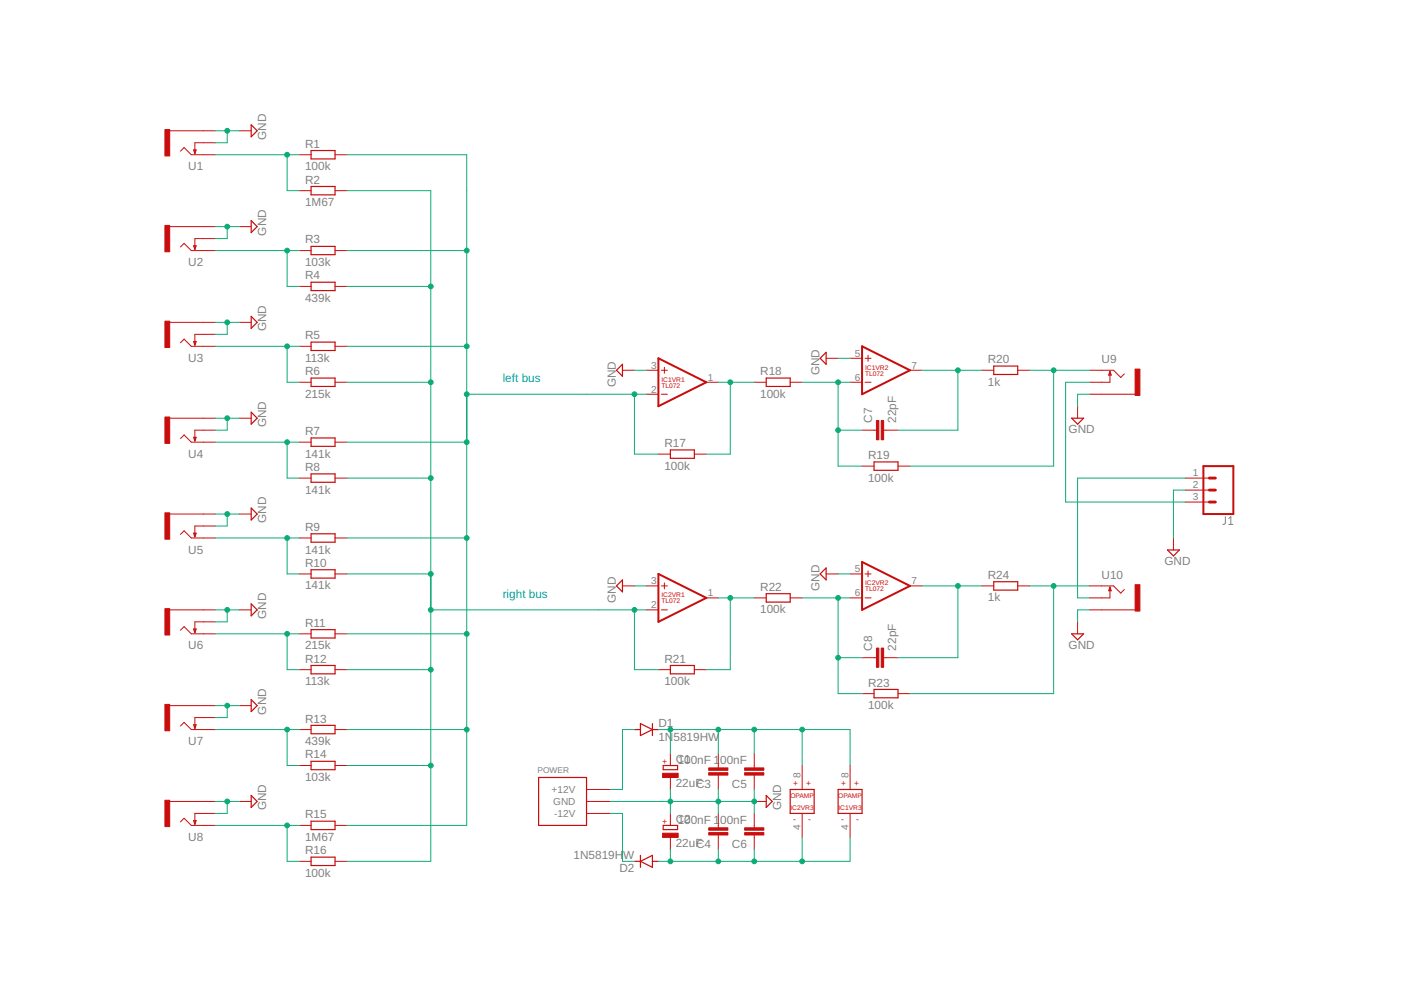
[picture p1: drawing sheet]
<svg xmlns="http://www.w3.org/2000/svg" width="297mm" height="210mm" viewBox="0 0 297 210" stroke-linecap="round" stroke-linejoin="round" font-family="sans-serif">
<path d="M259.8 109.6v1.4l-.5 .2M260.5 111.2h.9M260.5 109.9l.5-.3v1.6" fill="none" stroke="#808080" stroke-width=".21"/>
<g fill="none" stroke="#c90d0c" stroke-width=".21">
<path d="M36 27.7h9.6M38.3 32l.7-.7 1.6 1.5h5M45.6 30.3h-4.3v2.3M50.7 27.7h2.6M63.4 32.8h2.6M71 32.8h2.6M36 48h9.6M38.3 52.4l.7-.8 1.6 1.5h5M45.6 50.6h-4.3v2.3M50.7 48h2.6M63.4 40.4h2.6M63.4 53.1h2.6"/>
<path d="M71 40.4h2.6M71 53.1h2.6M36 68.3h9.6M38.3 72.7l.7-.8 1.6 1.5h5M45.6 70.9h-4.3v2.3M50.7 68.3h2.6M63.4 60.7h2.6M63.4 73.4h2.6M71 60.7h2.6M71 73.4h2.6M132 78.5h2.5M137.1 78.5h2.5"/>
<path d="M140.2 78.5h1.3M140.9 77.9v1.2M175.2 76h2.5M180.2 76h2.6M183.4 76h1.3M184 75.3v1.3M192.9 78.5h2.6M208.2 78.5h2.5M215.8 78.5h2.5M231 78.5h5.1l1.5 1.5 .8-.7M235.3 78.8v2.2h-4.3M36 88.7h9.6"/>
<path d="M38.3 93l.7-.8 1.6 1.5h5M45.6 91.2h-4.3v2.3M50.7 88.7h2.6M63.4 81h2.6M63.4 93.7h2.6M71 81h2.6M71 93.7h2.6M137.1 83.6h2.5M139.6 96.3h2.5M140.2 83.6h1.3M147.2 96.3h2.6M149.8 81h2.5"/>
<path d="M159.9 81h2.6M167.5 81h2.6M180.2 81h2.6M182.8 91.2h3M182.8 98.8h2.5M183.4 81h1.3M187.3 91.2h3.1M190.4 98.8h2.5M228.5 86.1v2.6M231 83.6h9.7M36 109h9.6M38.3 113.3l.7-.8 1.6 1.6h5"/>
<path d="M45.6 111.5h-4.3v2.3M50.7 109h2.6M63.4 101.4h2.6M63.4 114.1h2.6M71 101.4h2.6M71 114.1h2.6M248.8 114.1v2.5M251.3 101.4h5.1M251.3 103.9h5.1M251.3 106.4h5.1M36 129.3h9.6M38.3 133.6l.7-.7 1.6 1.5h5"/>
<path d="M45.6 131.8h-4.3v2.3M50.7 129.3h2.6M63.4 121.7h2.6M63.4 134.4h2.6M71 121.7h2.6M71 134.4h2.6M132 124.2h2.5M137.1 129.3h2.5M137.1 124.2h2.5M140.2 129.3h1.3M140.2 124.2h1.3M140.9 123.6v1.3"/>
<path d="M149.8 126.8h2.5M159.9 126.8h2.6M167.5 126.8h2.6M175.2 121.7h2.5M180.2 121.7h2.6M180.2 126.8h2.6M182.8 139.4h3M183.4 121.7h1.3M183.4 126.8h1.3M184 121.1v1.2M187.3 139.4h3.1M192.9 124.2h2.6"/>
<path d="M208.2 124.2h2.5M215.8 124.2h2.5M228.5 131.8v2.6M231 129.3h9.7M231 124.2h5.1l1.5 1.6 .8-.8M235.3 124.5v2.3h-4.3M36 149.6h9.6M38.3 153.9l.7-.7 1.6 1.5h5M45.6 152.1h-4.3v2.3M50.7 149.6h2.6M63.4 142h2.6M63.4 154.7h2.6"/>
<path d="M71 142h2.6M71 154.7h2.6M139.6 142h2.5M142.1 159.8v2.5M147.2 142h2.6M152.3 159.8v3M159.9 159.8v3M182.8 147.1h2.5M190.4 147.1h2.5M36 169.9h9.6M38.3 174.2l.7-.7 1.6 1.5h5M45.6 172.5h-4.3v2.3"/>
<path d="M50.7 169.9h2.6M63.4 162.3h2.6M63.4 175h2.6M71 162.3h2.6M71 175h2.6M124.4 172.5h5M124.4 169.9h5M124.4 167.4h5M142.1 164.8v2.6M142.1 172.5v2.5M142.1 177.5v2.6M152.3 164.3v3.1"/>
<path d="M152.3 172.5v3M152.3 177v3.1M159.9 169.9h2.6M159.9 164.3v3.1M159.9 172.5v3M159.9 177v3.1M170.1 162.3v5.1M170.1 172.5v5M180.2 162.3v5.1M180.2 172.5v5M63.4 182.6h2.6M71 182.6h2.6"/>
</g>
<g fill="none" stroke="#c90d0c" stroke-width=".25">
<path d="M41.1 31.8h.5l-.3 .8zM53.3 26.5l1.2 1.2-1.2 1.3zM66 31.9h5v1.8h-5zM66 39.5h5v1.8h-5zM41.1 52.1h.5l-.3 .8zM53.3 46.8l1.2 1.2-1.2 1.3zM66 52.2h5v1.8h-5zM66 59.8h5v1.8h-5zM41.1 72.4h.5l-.3 .8zM53.3 67.1l1.2 1.2-1.2 1.3zM66 72.5h5v1.8h-5zM132 77.2v2.6l-1.3-1.3z"/>
<path d="M175.2 74.7v2.5l-1.3-1.2zM210.7 77.6h5.1v1.8h-5.1zM235.3 78.8l.3 .7h-.5zM41.1 92.7h.5l-.3 .8zM53.3 87.4l1.2 1.3-1.2 1.2zM66 80.2h5v1.7h-5zM66 92.9h5v1.7h-5zM142.1 95.4h5.1v1.8h-5.1zM162.5 80.2h5v1.7h-5zM185.3 97.9h5.1v1.8h-5.1zM227.2 88.7h2.5l-1.2 1.2zM41.1 113.1h.5l-.3 .7z"/>
<path d="M53.3 107.7l1.2 1.3-1.2 1.3zM66 100.5h5v1.8h-5zM66 113.2h5v1.8h-5zM247.5 116.6h2.6l-1.3 1.3zM41.1 133.4h.5l-.3 .7zM53.3 128l1.2 1.3-1.2 1.3zM66 120.8h5v1.8h-5zM66 133.5h5v1.8h-5zM132 123v2.5l-1.3-1.3zM162.5 125.9h5v1.8h-5zM175.2 120.4v2.6l-1.3-1.3zM210.7 123.3h5.1v1.8h-5.1z"/>
<path d="M227.2 134.4h2.5l-1.2 1.3zM235.3 124.5l.3 .7h-.5zM41.1 153.7h.5l-.3 .7zM53.3 148.3l1.2 1.3-1.2 1.3zM66 141.1h5v1.8h-5zM66 153.8h5v1.8h-5zM134.5 154.7h1.3M135.8 153.4l2.5 1.3-2.5 1.3zM138.3 153.4v2.6M138.3 154.7h1.3M142.1 141.1h5.1v1.8h-5.1zM185.3 146.2h5.1v1.8h-5.1z"/>
<path d="M41.1 174h.5l-.3 .8zM53.3 168.7l1.2 1.2-1.2 1.3zM66 161.4h5v1.8h-5zM66 174.1h5v1.8h-5zM114.2 164.8h10.2v10.2h-10.2zM140.6 162.3h3.1v.9h-3.1zM140.6 175h3.1v.9h-3.1zM162.5 168.7l1.2 1.2-1.2 1.3zM167.5 167.4h5.1v5.1h-5.1zM177.7 167.4h5.1v5.1h-5.1zM66 181.7h5v1.8h-5zM134.5 182.6h1.3"/>
<path d="M135.8 182.6l2.5-1.2v2.5zM135.8 181.4v2.5M138.3 182.6h1.3"/>
</g>
<g fill="#c90d0c" stroke="#c90d0c" stroke-width=".21">
<path d="M35 27.5h1v5.6h-1z"/>
<path d="M35 47.8h1v5.6h-1z"/>
<path d="M35 68.1h1v5.6h-1z"/>
<path d="M35 88.4h1v5.6h-1z"/>
<path d="M35 108.7h1v5.6h-1z"/>
<path d="M35 129.1h1v5.5h-1z"/>
<path d="M35 149.4h1v5.5h-1z"/>
<path d="M35 169.7h1v5.6h-1z"/>
<path d="M186.8 89.2h.5v4h-.5z"/>
<path d="M185.8 89.2h.5v4h-.5z"/>
<path d="M186.8 137.4h.5v4.1h-.5z"/>
<path d="M185.8 137.4h.5v4.1h-.5z"/>
<path d="M150.3 162.8h4v.5h-4z"/>
<path d="M150.3 163.8h4v.5h-4z"/>
<path d="M150.3 175.5h4v.5h-4z"/>
<path d="M150.3 176.5h4v.5h-4z"/>
<path d="M157.9 162.8h4v.5h-4z"/>
<path d="M157.9 163.8h4v.5h-4z"/>
<path d="M157.9 175.5h4v.5h-4z"/>
<path d="M157.9 176.5h4v.5h-4z"/>
<path d="M140.5 176.7h3.3v.8h-3.3z"/>
<path d="M140.5 164h3.3v.8h-3.3z"/>
<path d="M240.7 78.3h1v5.5h-1z"/>
<path d="M240.7 124h1v5.6h-1z"/>
</g>
<path d="M139.6 76l10.2 5-10.2 5.1zM182.8 73.4l10.1 5.1-10.1 5.1zM255.1 98.8h6.4v10.2h-6.4zM182.8 119.1l10.1 5.1-10.1 5.1zM139.6 121.7l10.2 5.1-10.2 5z" fill="none" stroke="#c90d0c" stroke-width=".42"/>
<path d="M256.4 106.4h1.3M256.4 103.9h1.3M256.4 101.4h1.3" fill="none" stroke="#c90d0c" stroke-width=".61"/>
<g fill="none" stroke="#0dab76" stroke-width=".21">
<path d="M45.6 27.7h5.1M45.6 32.8h17.8M48.2 27.7v2.6h-2.6M60.9 32.8v7.6h2.5M73.6 32.8h25.4v142.2h-25.4M45.6 48h5.1M45.6 53.1h17.8M48.2 48v2.6h-2.6M60.9 53.1v7.6h2.5M73.6 40.4h17.7v142.2h-17.7M73.6 53.1h25.4M45.6 68.3h5.1"/>
<path d="M45.6 73.4h17.8M48.2 68.3v2.6h-2.6M60.9 73.4v7.6h2.5M73.6 73.4h25.4M73.6 60.7h17.7M134.5 78.5h2.6M177.7 76h2.5M195.5 78.5h12.7M203.1 78.5v12.7h-12.7M218.3 78.5h12.7M223.4 78.5v20.3h-30.5M45.6 88.7h5.1"/>
<path d="M45.6 93.7h17.8M48.2 88.7v2.5h-2.6M60.9 93.7v7.7h2.5M73.6 93.7h25.4M73.6 81h17.7M99 83.6h38.1M134.5 83.6v12.7h5.1M152.3 81h7.6M154.8 81v15.3h-5M170.1 81h10.1M177.7 91.2h5.1M177.7 81v17.8h5.1"/>
<path d="M231 83.6h-2.5v2.5M231 81h-5.1v25.4h25.4M45.6 109h5.1M45.6 114.1h17.8M48.2 109v2.5h-2.6M60.9 114.1v7.6h2.5M73.6 114.1h25.4M73.6 101.4h17.7M251.3 101.4h-22.8v25.4h2.5M251.3 103.9h-2.5v10.2M45.6 129.3h5.1M45.6 134.4h17.8"/>
<path d="M48.2 129.3v2.5h-2.6M60.9 134.4v7.6h2.5M73.6 121.7h17.7M73.6 134.4h25.4M91.3 129.3h45.8M134.5 124.2h2.6M134.5 129.3v12.7h5.1M152.3 126.8h7.6M154.8 126.8v15.2h-5M170.1 126.8h10.1M177.7 121.7h2.5M177.7 126.8v20.3h5.1"/>
<path d="M177.7 139.4h5.1M195.5 124.2h12.7M203.1 124.2v15.2h-12.7M218.3 124.2h12.7M223.4 124.2v22.9h-30.5M231 129.3h-2.5v2.5M45.6 149.6h5.1M45.6 154.7h17.8M48.2 149.6v2.5h-2.6M60.9 154.7v7.6h2.5M73.6 154.7h25.4M73.6 142h17.7"/>
<path d="M134.5 154.7h-2.5v12.7h-2.6M139.6 154.7h40.6v7.6M142.1 154.7v5.1M152.3 154.7v5.1M159.9 154.7v5.1M170.1 154.7v7.6M45.6 169.9h5.1M45.6 175h17.8M48.2 169.9v2.6h-2.6M60.9 175v7.6h2.5M73.6 162.3h17.7M129.4 172.5h2.6v10.1h2.5"/>
<path d="M129.4 169.9h30.5M142.1 167.4v5.1M152.3 167.4v5.1M159.9 167.4v5.1M170.1 177.5v5.1M180.2 177.5v5.1h-40.6M142.1 180.1v2.5M152.3 180.1v2.5M159.9 180.1v2.5"/>
</g>
<g fill="#0dab76" stroke="#0dab76" stroke-width=".21">
<circle cx="48.2" cy="27.7" r=".51"/>
<circle cx="48.2" cy="48" r=".51"/>
<circle cx="48.2" cy="68.3" r=".51"/>
<circle cx="48.2" cy="88.7" r=".51"/>
<circle cx="48.2" cy="109" r=".51"/>
<circle cx="48.2" cy="129.3" r=".51"/>
<circle cx="48.2" cy="149.6" r=".51"/>
<circle cx="48.2" cy="169.9" r=".51"/>
<circle cx="159.9" cy="169.9" r=".51"/>
<circle cx="152.3" cy="169.9" r=".51"/>
<circle cx="142.1" cy="169.9" r=".51"/>
<circle cx="60.9" cy="32.8" r=".51"/>
<circle cx="99" cy="53.1" r=".51"/>
<circle cx="99" cy="73.4" r=".51"/>
<circle cx="99" cy="93.7" r=".51"/>
<circle cx="99" cy="114.1" r=".51"/>
<circle cx="99" cy="134.4" r=".51"/>
<circle cx="99" cy="154.7" r=".51"/>
<circle cx="99" cy="83.6" r=".51"/>
<circle cx="134.5" cy="83.6" r=".51"/>
<circle cx="91.3" cy="60.7" r=".51"/>
<circle cx="91.3" cy="81" r=".51"/>
<circle cx="91.3" cy="101.4" r=".51"/>
<circle cx="91.3" cy="121.7" r=".51"/>
<circle cx="91.3" cy="142" r=".51"/>
<circle cx="91.3" cy="162.3" r=".51"/>
<circle cx="91.3" cy="129.3" r=".51"/>
<circle cx="134.5" cy="129.3" r=".51"/>
<circle cx="60.9" cy="53.1" r=".51"/>
<circle cx="60.9" cy="73.4" r=".51"/>
<circle cx="60.9" cy="93.7" r=".51"/>
<circle cx="60.9" cy="114.1" r=".51"/>
<circle cx="60.9" cy="134.4" r=".51"/>
<circle cx="60.9" cy="154.7" r=".51"/>
<circle cx="60.9" cy="175" r=".51"/>
<circle cx="154.8" cy="126.8" r=".51"/>
<circle cx="177.7" cy="126.8" r=".51"/>
<circle cx="177.7" cy="139.4" r=".51"/>
<circle cx="154.8" cy="81" r=".51"/>
<circle cx="177.7" cy="81" r=".51"/>
<circle cx="177.7" cy="91.2" r=".51"/>
<circle cx="203.1" cy="78.5" r=".51"/>
<circle cx="203.1" cy="124.2" r=".51"/>
<circle cx="223.4" cy="78.5" r=".51"/>
<circle cx="223.4" cy="124.2" r=".51"/>
<circle cx="170.1" cy="154.7" r=".51"/>
<circle cx="159.9" cy="154.7" r=".51"/>
<circle cx="152.3" cy="154.7" r=".51"/>
<circle cx="142.1" cy="154.7" r=".51"/>
<circle cx="152.3" cy="182.6" r=".51"/>
<circle cx="159.9" cy="182.6" r=".51"/>
<circle cx="170.1" cy="182.6" r=".51"/>
<circle cx="142.1" cy="182.6" r=".51"/>
</g>
<g font-size="2.5" fill="#808080">
<text x="56.4" y="29.6" transform="rotate(-90 56.4 29.6)">GND</text>
<text x="64.7" y="31.3">R1</text>
<text x="39.9" y="36.1">U1</text>
<text x="64.7" y="36.1">100k</text>
<text x="64.7" y="38.9">R2</text>
<text x="64.7" y="43.7">1M67</text>
<text x="56.4" y="49.9" transform="rotate(-90 56.4 49.9)">GND</text>
<text x="64.7" y="51.6">R3</text>
<text x="39.9" y="56.4">U2</text>
<text x="64.7" y="56.4">103k</text>
<text x="64.7" y="59.2">R4</text>
<text x="64.7" y="64">439k</text>
<text x="56.4" y="70.3" transform="rotate(-90 56.4 70.3)">GND</text>
<text x="64.7" y="71.9">R5</text>
<text x="39.9" y="76.7">U3</text>
<text x="64.7" y="76.7">113k</text>
<text x="209.4" y="77">R20</text>
<text x="233.6" y="77">U9</text>
<text x="64.7" y="79.6">R6</text>
<text x="130.6" y="82.2" transform="rotate(-90 130.6 82.2)">GND</text>
<text x="161.2" y="79.6">R18</text>
<text x="173.8" y="79.6" transform="rotate(-90 173.8 79.6)">GND</text>
<text x="209.4" y="81.8">1k</text>
<text x="64.7" y="84.4">215k</text>
<text x="161.2" y="84.4">100k</text>
<text x="184.9" y="89.7" transform="rotate(-90 184.9 89.7)">C7</text>
<text x="190" y="89.7" transform="rotate(-90 190 89.7)">22pF</text>
<text x="56.4" y="90.6" transform="rotate(-90 56.4 90.6)">GND</text>
<text x="64.7" y="92.2">R7</text>
<text x="140.9" y="94.8">R17</text>
<text x="226.6" y="91.8">GND</text>
<text x="39.9" y="97">U4</text>
<text x="64.7" y="97">141k</text>
<text x="64.7" y="99.9">R8</text>
<text x="140.9" y="99.6">100k</text>
<text x="184" y="97.3">R19</text>
<text x="64.7" y="104.7">141k</text>
<text x="184" y="102.1">100k</text>
<text x="56.4" y="110.9" transform="rotate(-90 56.4 110.9)">GND</text>
<text x="64.7" y="112.6">R9</text>
<text x="39.9" y="117.4">U5</text>
<text x="64.7" y="117.4">141k</text>
<text x="246.9" y="119.8">GND</text>
<text x="64.7" y="125">141k</text>
<text x="64.7" y="120.2">R10</text>
<text x="161.2" y="125.3">R22</text>
<text x="173.8" y="125.3" transform="rotate(-90 173.8 125.3)">GND</text>
<text x="209.4" y="122.7">R24</text>
<text x="233.6" y="122.7">U10</text>
<text x="56.4" y="131.2" transform="rotate(-90 56.4 131.2)">GND</text>
<text x="130.6" y="127.9" transform="rotate(-90 130.6 127.9)">GND</text>
<text x="161.2" y="130.1">100k</text>
<text x="209.4" y="127.5">1k</text>
<text x="39.9" y="137.7">U6</text>
<text x="64.7" y="137.7">215k</text>
<text x="64.7" y="132.9">R11</text>
<text x="184.9" y="137.9" transform="rotate(-90 184.9 137.9)">C8</text>
<text x="190" y="137.9" transform="rotate(-90 190 137.9)">22pF</text>
<text x="226.6" y="137.6">GND</text>
<text x="64.7" y="140.5">R12</text>
<text x="140.9" y="140.5">R21</text>
<text x="64.7" y="145.3">113k</text>
<text x="140.9" y="145.3">100k</text>
<text x="184" y="145.6">R23</text>
<text x="56.4" y="151.5" transform="rotate(-90 56.4 151.5)">GND</text>
<text x="64.7" y="153.2">R13</text>
<text x="139.6" y="154.2">D1</text>
<text x="184" y="150.4">100k</text>
<text x="39.9" y="158">U7</text>
<text x="64.7" y="158">439k</text>
<text x="64.7" y="160.8">R14</text>
<text x="139.6" y="157">1N</text>
<text x="142.8" y="157">5819HW</text>
<text x="143.3" y="161.8">C0</text>
<text x="143.7" y="161.9">110nF 1</text>
<text x="152.7" y="161.9">00nF</text>
<text x="64.7" y="165.6">103k</text>
<text x="143.3" y="166.9">22uF</text>
<text x="147.6" y="167">C3</text>
<text x="155.2" y="167">C5</text>
<text x="56.4" y="171.8" transform="rotate(-90 56.4 171.8)">GND</text>
<text x="64.7" y="173.5">R15</text>
<text x="165.6" y="171.8" transform="rotate(-90 165.6 171.8)">GND</text>
<text x="39.9" y="178.3">U8</text>
<text x="64.7" y="178.3">1M67</text>
<text x="143.3" y="179.6">22uF</text>
<text x="143.3" y="174.5">C0</text>
<text x="143.7" y="174.6">120nF 1</text>
<text x="147.6" y="179.7">C4</text>
<text x="152.7" y="174.6">00nF</text>
<text x="155.2" y="179.7">C6</text>
<text x="64.7" y="185.9">100k</text>
<text x="64.7" y="181.1">R16</text>
<text x="121.6" y="182.1">1N5819H</text>
<text x="131.3" y="184.9">D2</text>
<text x="132.2" y="182.1">W</text>
</g>
<g font-size="2.5" fill="#0696d7">
<text x="106.6" y="81.1">left bus</text>
<text x="106.6" y="126.8">right bus</text>
</g>
<g font-size="2.1" fill="#808080">
<text x="181.2" y="75.6">5</text>
<text x="138.1" y="78.2">3</text>
<text x="138.1" y="83.2">2</text>
<text x="150.1" y="80.7">1</text>
<text x="181.2" y="80.7">6</text>
<text x="193.3" y="78.2">7</text>
<text x="252.9" y="101">1</text>
<text x="252.9" y="103.5">2</text>
<text x="252.9" y="106.1">3</text>
<text x="138.1" y="123.9">3</text>
<text x="181.2" y="121.3">5</text>
<text x="193.3" y="123.9">7</text>
<text x="138.1" y="128.9">2</text>
<text x="150.1" y="126.4">1</text>
<text x="181.2" y="126.4">6</text>
<text x="169.7" y="165.1" transform="rotate(-90 169.7 165.1)">8</text>
<text x="179.9" y="165.1" transform="rotate(-90 179.9 165.1)">8</text>
<text x="117" y="168.2">+12V</text>
<text x="117.3" y="170.7">GND</text>
<text x="117.5" y="173.2">-12V</text>
<text x="169.7" y="176" transform="rotate(-90 169.7 176)">4</text>
<text x="179.9" y="176" transform="rotate(-90 179.9 176)">4</text>
</g>
<g font-size="1.8" fill="#c90d0c">
<text x="141.6" y="161.9" transform="rotate(-90 141.6 161.9)">+</text>
<text x="168.2" y="166.8">+</text>
<text x="170.9" y="166.8">+</text>
<text x="178.3" y="166.8">+</text>
<text x="181.1" y="166.8">+</text>
<text x="141.6" y="174.6" transform="rotate(-90 141.6 174.6)">+</text>
<text x="168.2" y="174.4">-</text>
<text x="171.4" y="174.4">-</text>
<text x="178.3" y="174.4">-</text>
<text x="181.5" y="174.4">-</text>
</g>
<text font-size="1.8" fill="#808080" x="113.9" y="163.8">POWER</text>
<g font-size="1.4" fill="#c90d0c">
<text x="140.2" y="80.9">IC1VR1</text>
<text x="140.2" y="82.2">TL072</text>
<text x="183.4" y="78.4">IC1VR2</text>
<text x="183.4" y="79.7">TL072</text>
<text x="183.4" y="124.1">IC2VR2</text>
<text x="183.4" y="125.4">TL072</text>
<text x="140.2" y="126.6">IC2VR1</text>
<text x="140.2" y="127.9">TL072</text>
<text x="167.6" y="169.2">OPAMP</text>
<text x="167.6" y="171.7">IC2VR3</text>
<text x="177.7" y="169.2">OPAMP</text>
<text x="177.8" y="171.7">IC1VR3</text>
</g>
</svg>
